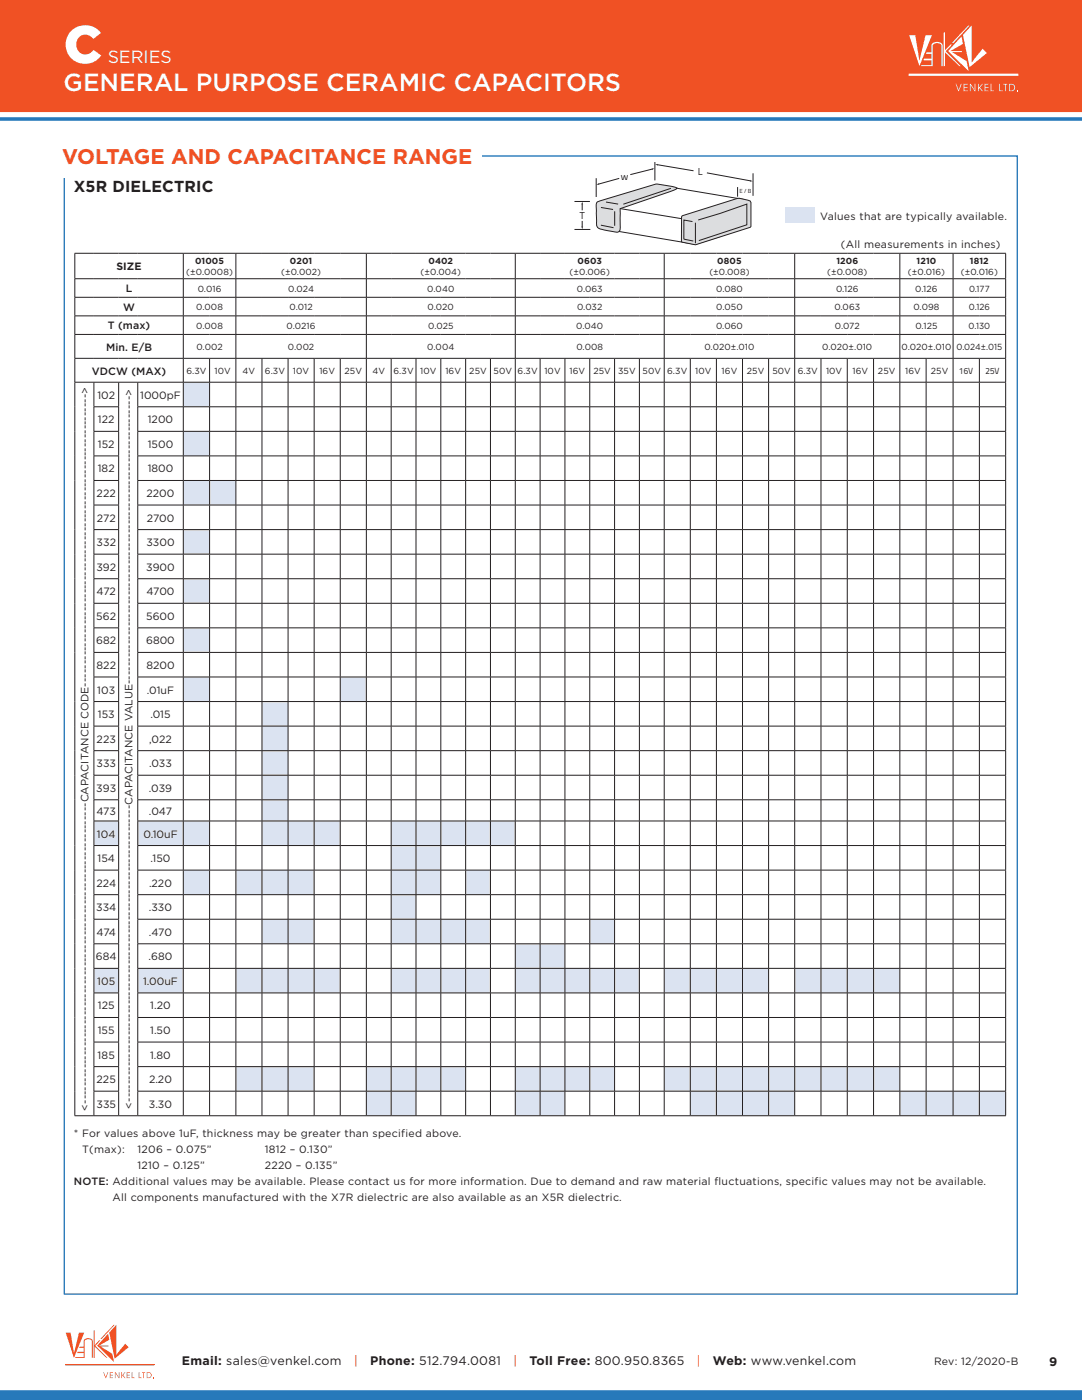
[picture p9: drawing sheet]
<svg xmlns="http://www.w3.org/2000/svg" width="216mm" height="279mm" viewBox="0 0 216 279" stroke-linecap="round" stroke-linejoin="round" font-family="sans-serif">
<path d="M-.1 -.1h216v22.3h-216z" fill="#f05124" stroke="#f05124" stroke-width=".35"/>
<g fill="#f05124">
<path d="M23.2 264.4v6l1.8-2.2 .7 .7-2.8 2.3-1.1-5.3z"/>
<path d="M13.1 266h1l.7 4.1 1-4.1h1l-2 5z"/>
<path d="M21.6 266.2l.2 1.2-2 1.1h1.8v.2h-1.6l2.4 1.5 .4 1.6-3.4-3.3z"/>
<path d="M16.9 267.3a1.04 1.04 0 0 1 1.6 .4v3.3h-.2v-3.3a.83 .83 0 0 0-1.4 0v3.3h-1.9l.1-.2h1.6v-.8h-1.3l.1-.2h1.2v-.8h-.9l.1-.3h.8v-1z"/>
<path d="M18.7 265.5h.2v2.9l.9-.9h.2l-1 1.1 2.4 2.4h-.2l-2.3-2.3v2.3h-.2z"/>
<path d="M22.7 264.4h.2l-2.6 2.8h-.3z"/>
<path d="M20.6 273.8h.1l.4 1.1 .4-1.1h.1l-.5 1.2z"/>
<path d="M21.9 273.8h.6v.2h-.5v.4h.5v.1h-.5v.4h.5v.1h-.6z"/>
<path d="M22.9 273.8h.2l.6 1.1v-1.1h.1v1.2h-.1l-.7-1v1h-.1z"/>
<path d="M24.2 273.8h.1v.7l.7-.7-.4 .6 .4 .6h-.1l-.4-.5-.2 .5h-.1z"/>
<path d="M25.3 273.8h.6v.2h-.5v.4h.5v.1h-.5v.4h.5v.1h-.6z"/>
<path d="M26.3 273.8h.1v1.1h.4v.1h-.5z"/>
<path d="M27.7 273.8h.1v1.1h.4v.1h-.5z"/>
<path d="M28.4 273.8h.6v.2h-.3v1h-.1v-1h-.2z"/>
<path d="M30.6 274.8h.1v.2h-.1z"/>
<path d="M29.3 273.8v1.2a.66 .66 0 0 0 .9-.6 .66 .66 0 0 0-.9-.6zM29.4 274a.52 .52 0 0 1 .7 .4 .52 .52 0 0 1-.7 .5z"/>
</g>
<path d="M13 272.4h17.8" fill="none" stroke="#f05124" stroke-width=".2"/>
<path d="M-.1 277.6h216v1.8h-216z" fill="#2779ba" stroke="#2779ba" stroke-width=".35"/>
<path d="M0 23.8h215.9" fill="none" stroke="#2779ba" stroke-width=".71" stroke-linecap="butt"/>
<g fill="#fff">
<path d="M193.9 5.1v7.4l2.2-2.8 .8 .9-3.4 2.8-1.4-6.4z"/>
<path d="M181.4 7h1.2l.9 5.1 1.2-5.1h1.3l-2.5 6.2z"/>
<path d="M191.8 7.3l.3 1.5-2.5 1.4h2.3v.2h-1.9l2.9 1.8 .4 2-4.1-4z"/>
<path d="M186 8.7a1.3 1.3 0 0 1 2.1 .4v4.1h-.3v-4.1a1.03 1.03 0 0 0-1.7 0v4.1h-2.3v-.2h2.1v-1h-1.7l.2-.3h1.5v-.9h-1.1l.1-.4h1v-1.3z"/>
<path d="M188.3 6.5h.3v3.5l1-1.1h.3l-1.2 1.3 3 3h-.3l-2.8-2.8v2.8h-.3z"/>
<path d="M193.2 5.1h.3l-3.2 3.5h-.3z"/>
<path d="M190.7 16.7h.1l.5 1.3 .4-1.3h.2l-.6 1.5h-.1z"/>
<path d="M192.3 16.7h.7v.2h-.6v.5h.6v.1h-.6v.6h.6v.1h-.7z"/>
<path d="M193.5 16.7h.2l.8 1.3v-1.3h.1v1.5h-.1l-.8-1.3v1.3h-.2z"/>
<path d="M195.1 16.7h.2v.8l.7-.8h.1l-.6 .7 .6 .8h-.2l-.5-.7-.1 .2v.5h-.2z"/>
<path d="M196.4 16.7h.8v.2h-.6v.5h.6v.1h-.6v.6h.6v.1h-.8z"/>
<path d="M197.7 16.7h.1v1.4h.5v.1h-.6z"/>
<path d="M199.4 16.7h.1v1.4h.6v.1h-.7z"/>
<path d="M200.2 16.7h.8v.2h-.3v1.3h-.2v-1.3h-.3z"/>
<path d="M203 17.9h.2v.3h-.2z"/>
<path d="M201.5 16.9a.64 .64 0 0 1 .9 .6 .64 .64 0 0 1-.9 .6zM201.4 16.7v1.5a.82 .82 0 0 0 1.2-.7 .82 .82 0 0 0-1.2-.8z"/>
</g>
<path d="M181.3 14.9h21.9" fill="none" stroke="#fff" stroke-width=".45"/>
<path d="M12.8 31.1h190.2v227.2h-190.2z" fill="none" stroke="#2779ba" stroke-width=".26"/>
<path d="M12.4 26.7h83.6v8.9h-83.6z" fill="#fff"/>
<g fill="#dbe3f1">
<path d="M36.6 76.3h5.2v4.9h-5.2zM36.6 86.1h5.2v4.9h-5.2zM36.6 95.9h5.2v4.9h-5.2zM41.8 95.9h5.3v4.9h-5.3zM36.6 105.7h5.2v4.9h-5.2zM36.6 115.5h5.2v4.9h-5.2zM36.6 125.3h5.2v4.9h-5.2zM36.6 135.1h5.2v4.9h-5.2zM52.3 140h5.2v4.9h-5.2zM52.3 144.9h5.2v4.9h-5.2zM52.3 149.8h5.2v4.9h-5.2zM52.3 154.7h5.2v4.9h-5.2zM52.3 159.6h5.2v4.2h-5.2zM18.7 163.8h5v4.9h-5zM27.5 163.8h9.1v4.9h-9.1zM36.6 163.8h5.2v4.9h-5.2zM52.3 163.8h5.2v4.9h-5.2zM57.5 163.8h5.2v4.9h-5.2zM62.7 163.8h5.2v4.9h-5.2zM78.1 163.8h4.9v4.9h-4.9zM83 163.8h5v4.9h-5zM88 163.8h4.9v4.9h-4.9zM92.9 163.8h5v4.9h-5zM97.9 163.8h4.9v4.9h-4.9zM78.1 168.7h4.9v4.9h-4.9zM83 168.7h5v4.9h-5zM36.6 173.6h5.2v5h-5.2zM47.1 173.6h5.2v5h-5.2zM52.3 173.6h5.2v5h-5.2zM57.5 173.6h5.2v5h-5.2zM78.1 173.6h4.9v5h-4.9zM83 173.6h5v5h-5zM78.1 178.6h4.9v4.9h-4.9zM52.3 183.5h5.2v4.9h-5.2zM57.5 183.5h5.2v4.9h-5.2zM78.1 183.5h4.9v4.9h-4.9zM83 183.5h5v4.9h-5zM88 183.5h4.9v4.9h-4.9zM92.9 183.5h5v4.9h-5zM102.8 188.4h5v4.9h-5zM107.8 188.4h4.9v4.9h-4.9zM18.7 193.3h5v4.9h-5zM27.5 193.3h9.1v4.9h-9.1zM47.1 193.3h5.2v4.9h-5.2zM52.3 193.3h5.2v4.9h-5.2zM57.5 193.3h5.2v4.9h-5.2zM62.7 193.3h5.2v4.9h-5.2zM78.1 193.3h4.9v4.9h-4.9zM83 193.3h5v4.9h-5zM88 193.3h4.9v4.9h-4.9zM92.9 193.3h5v4.9h-5zM102.8 193.3h5v4.9h-5zM47.1 212.9h5.2v4.9h-5.2zM52.3 212.9h5.2v4.9h-5.2zM57.5 212.9h5.2v4.9h-5.2zM73.1 212.9h5v4.9h-5zM102.8 212.9h5v4.9h-5zM107.8 212.9h4.9v4.9h-4.9zM112.7 212.9h5v4.9h-5zM117.7 212.9h4.9v4.9h-4.9zM132.5 212.9h5.2v4.9h-5.2zM137.7 212.9h5.3v4.9h-5.3zM143 212.9h5.2v4.9h-5.2zM148.2 212.9h5.2v4.9h-5.2zM153.4 212.9h5.2v4.9h-5.2zM158.6 212.9h5.2v4.9h-5.2zM163.8 212.9h5.3v4.9h-5.3zM169.1 212.9h5.2v4.9h-5.2zM174.3 212.9h5.3v4.9h-5.3zM73.1 217.8h5v4.9h-5zM78.1 217.8h4.9v4.9h-4.9zM102.8 217.8h5v4.9h-5zM107.8 217.8h4.9v4.9h-4.9zM137.7 217.8h5.3v4.9h-5.3zM143 217.8h5.2v4.9h-5.2zM148.2 217.8h5.2v4.9h-5.2zM153.4 217.8h5.2v4.9h-5.2zM179.6 217.8h5.2v4.9h-5.2zM184.8 217.8h5.4v4.9h-5.4zM190.2 217.8h5.2v4.9h-5.2zM195.4 217.8h5.3v4.9h-5.3z"/>
<path d="M67.9 135.1h5.2v4.9h-5.2zM92.9 173.6h5v5h-5zM117.7 183.5h4.9v4.9h-4.9zM107.8 193.3h4.9v4.9h-4.9zM112.7 193.3h5v4.9h-5zM117.7 193.3h4.9v4.9h-4.9zM122.6 193.3h5v4.9h-5zM132.5 193.3h5.2v4.9h-5.2zM137.7 193.3h5.3v4.9h-5.3zM143 193.3h5.2v4.9h-5.2zM148.2 193.3h5.2v4.9h-5.2zM158.6 193.3h5.2v4.9h-5.2zM163.8 193.3h5.3v4.9h-5.3zM169.1 193.3h5.2v4.9h-5.2zM174.3 193.3h5.3v4.9h-5.3zM78.1 212.9h4.9v4.9h-4.9zM83 212.9h5v4.9h-5zM88 212.9h4.9v4.9h-4.9z"/>
</g>
<g fill="#fff">
<path d="M88 198.2h4.9v4.9h-4.9z"/>
<path d="M67.9 163.8h5.2v4.9h-5.2zM127.6 193.3h4.9v4.9h-4.9z"/>
</g>
<g fill="none" stroke="#231f20" stroke-width=".2">
<path d="M14.9 50.5h185.8M14.9 55.6h185.8M14.9 59.3h185.8M14.9 50.6v5M14.9 55.7v3.6M14.9 59.4v3.6M36.6 50.6v5M36.6 55.7v3.6M36.6 59.4v3.6M47.1 50.6v5M47.1 55.7v3.6M47.1 59.4v3.6"/>
<path d="M73.1 50.6v5M73.1 55.7v3.6M73.1 59.4v3.6M102.8 50.6v5M102.8 55.7v3.6M102.8 59.4v3.6M132.5 50.6v5M132.5 55.7v3.6M132.5 59.4v3.6M158.6 50.6v5M158.6 55.7v3.6M158.6 59.4v3.6"/>
<path d="M179.6 50.6v5M179.6 55.7v3.6M179.6 59.4v3.6M190.2 50.6v5M190.2 55.7v3.6M190.2 59.4v3.6M200.7 50.6v5M200.7 55.7v3.6M200.7 59.4v3.6M14.9 63h185.8M14.9 66.7h185.8M14.9 71.5h185.8"/>
<path d="M14.9 76.3h185.8M14.9 63.1v3.6M14.9 66.8v4.7M14.9 71.6v4.6M14.9 76.3v146.3M18.7 76.3v4.8M23.7 76.3v4.8M27.5 76.3v4.8M36.6 63.1v3.6M36.6 66.8v4.7M36.6 71.6v4.6M36.6 76.3v4.8"/>
<path d="M41.8 71.6v4.6M41.8 76.3v4.8M47.1 63.1v3.6M47.1 66.8v4.7M47.1 71.6v4.6M47.1 76.3v4.8M52.3 71.6v4.6M52.3 76.3v4.8M57.5 71.6v4.6M57.5 76.3v4.8M62.7 71.6v4.6M62.7 76.3v4.8"/>
<path d="M67.9 71.6v4.6M67.9 76.3v4.8M73.1 63.1v3.6M73.1 66.8v4.7M73.1 71.6v4.6M73.1 76.3v4.8M78.1 71.6v4.6M78.1 76.3v4.8M83 71.6v4.6M83 76.3v4.8M88 71.6v4.6M88 76.3v4.8"/>
<path d="M92.9 71.6v4.6M92.9 76.3v4.8M97.9 71.6v4.6M97.9 76.3v4.8M102.8 63.1v3.6M102.8 66.8v4.7M102.8 71.6v4.6M102.8 76.3v4.8M107.8 71.6v4.6M107.8 76.3v4.8M112.7 71.6v4.6M112.7 76.3v4.8"/>
<path d="M117.7 71.6v4.6M117.7 76.3v4.8M122.6 71.6v4.6M122.6 76.3v4.8M127.6 71.6v4.6M127.6 76.3v4.8M132.5 63.1v3.6M132.5 66.8v4.7M132.5 71.6v4.6M132.5 76.3v4.8M137.7 71.6v4.6M137.7 76.3v4.8"/>
<path d="M143 71.6v4.6M143 76.3v4.8M148.2 71.6v4.6M148.2 76.3v4.8M153.4 71.6v4.6M153.4 76.3v4.8M158.6 63.1v3.6M158.6 66.8v4.7M158.6 71.6v4.6M158.6 76.3v4.8M163.8 71.6v4.6M163.8 76.3v4.8"/>
<path d="M169.1 71.6v4.6M169.1 76.3v4.8M174.3 71.6v4.6M174.3 76.3v4.8M179.6 63.1v3.6M179.6 66.8v4.7M179.6 71.6v4.6M179.6 76.3v4.8M184.8 71.6v4.6M184.8 76.3v4.8M190.2 63.1v3.6M190.2 66.8v4.7"/>
<path d="M190.2 71.6v4.6M190.2 76.3v4.8M195.4 71.6v4.6M195.4 76.3v4.8M200.7 63.1v3.6M200.7 66.8v4.7M200.7 71.6v4.6M200.7 76.3v4.8M18.7 81.2h5M18.7 86.1h5M18.7 91h5M18.7 95.9h5"/>
<path d="M18.7 81.2v4.8M18.7 86.1v4.8M18.7 91v4.8M18.7 95.9v4.8M23.7 81.2v4.8M23.7 86.1v4.8M23.7 91v4.8M23.7 95.9v4.8M27.4 81.2h173.3M27.4 86.1h173.3M27.4 91h173.3M27.4 95.9h173.3"/>
<path d="M27.5 81.2v4.8M27.5 86.1v4.8M27.5 91v4.8M27.5 95.9v4.8M36.6 81.2v4.8M36.6 86.1v4.8M36.6 91v4.8M36.6 95.9v4.8M41.8 81.2v4.8M41.8 86.1v4.8M41.8 91v4.8M41.8 95.9v4.8"/>
<path d="M47.1 81.2v4.8M47.1 86.1v4.8M47.1 91v4.8M47.1 95.9v4.8M52.3 81.2v4.8M52.3 86.1v4.8M52.3 91v4.8M52.3 95.9v4.8M57.5 81.2v4.8M57.5 86.1v4.8M57.5 91v4.8M57.5 95.9v4.8"/>
<path d="M62.7 81.2v4.8M62.7 86.1v4.8M62.7 91v4.8M62.7 95.9v4.8M67.9 81.2v4.8M67.9 86.1v4.8M67.9 91v4.8M67.9 95.9v4.8M73.1 81.2v4.8M73.1 86.1v4.8M73.1 91v4.8M73.1 95.9v4.8"/>
<path d="M78.1 81.2v4.8M78.1 86.1v4.8M78.1 91v4.8M78.1 95.9v4.8M83 81.2v4.8M83 86.1v4.8M83 91v4.8M83 95.9v4.8M88 81.2v4.8M88 86.1v4.8M88 91v4.8M88 95.9v4.8"/>
<path d="M92.9 81.2v4.8M92.9 86.1v4.8M92.9 91v4.8M92.9 95.9v4.8M97.9 81.2v4.8M97.9 86.1v4.8M97.9 91v4.8M97.9 95.9v4.8M102.8 81.2v4.8M102.8 86.1v4.8M102.8 91v4.8M102.8 95.9v4.8"/>
<path d="M107.8 81.2v4.8M107.8 86.1v4.8M107.8 91v4.8M107.8 95.9v4.8M112.7 81.2v4.8M112.7 86.1v4.8M112.7 91v4.8M112.7 95.9v4.8M117.7 81.2v4.8M117.7 86.1v4.8M117.7 91v4.8M117.7 95.9v4.8"/>
<path d="M122.6 81.2v4.8M122.6 86.1v4.8M122.6 91v4.8M122.6 95.9v4.8M127.6 81.2v4.8M127.6 86.1v4.8M127.6 91v4.8M127.6 95.9v4.8M132.5 81.2v4.8M132.5 86.1v4.8M132.5 91v4.8M132.5 95.9v4.8"/>
<path d="M137.7 81.2v4.8M137.7 86.1v4.8M137.7 91v4.8M137.7 95.9v4.8M143 81.2v4.8M143 86.1v4.8M143 91v4.8M143 95.9v4.8M148.2 81.2v4.8M148.2 86.1v4.8M148.2 91v4.8M148.2 95.9v4.8"/>
<path d="M153.4 81.2v4.8M153.4 86.1v4.8M153.4 91v4.8M153.4 95.9v4.8M158.6 81.2v4.8M158.6 86.1v4.8M158.6 91v4.8M158.6 95.9v4.8M163.8 81.2v4.8M163.8 86.1v4.8M163.8 91v4.8M163.8 95.9v4.8"/>
<path d="M169.1 81.2v4.8M169.1 86.1v4.8M169.1 91v4.8M169.1 95.9v4.8M174.3 81.2v4.8M174.3 86.1v4.8M174.3 91v4.8M174.3 95.9v4.8M179.6 81.2v4.8M179.6 86.1v4.8M179.6 91v4.8M179.6 95.9v4.8"/>
<path d="M184.8 81.2v4.8M184.8 86.1v4.8M184.8 91v4.8M184.8 95.9v4.8M190.2 81.2v4.8M190.2 86.1v4.8M190.2 91v4.8M190.2 95.9v4.8M195.4 81.2v4.8M195.4 86.1v4.8M195.4 91v4.8M195.4 95.9v4.8"/>
<path d="M200.7 81.2v4.8M200.7 86.1v4.8M200.7 91v4.8M200.7 95.9v4.8M18.7 100.8h5M18.7 105.7h5M18.7 110.6h5M18.7 115.5h5M18.7 100.8v4.8M18.7 105.7v4.9M18.7 110.6v4.9M18.7 115.5v4.9"/>
<path d="M23.7 100.8v4.8M23.7 105.7v4.9M23.7 110.6v4.9M23.7 115.5v4.9M27.4 100.8h173.3M27.4 105.7h173.3M27.4 110.6h173.3M27.4 115.5h173.3M27.5 100.8v4.8M27.5 105.7v4.9M27.5 110.6v4.9M27.5 115.5v4.9"/>
<path d="M36.6 100.8v4.8M36.6 105.7v4.9M36.6 110.6v4.9M36.6 115.5v4.9M41.8 100.8v4.8M41.8 105.7v4.9M41.8 110.6v4.9M41.8 115.5v4.9M47.1 100.8v4.8M47.1 105.7v4.9M47.1 110.6v4.9M47.1 115.5v4.9"/>
<path d="M52.3 100.8v4.8M52.3 105.7v4.9M52.3 110.6v4.9M52.3 115.5v4.9M57.5 100.8v4.8M57.5 105.7v4.9M57.5 110.6v4.9M57.5 115.5v4.9M62.7 100.8v4.8M62.7 105.7v4.9M62.7 110.6v4.9M62.7 115.5v4.9"/>
<path d="M67.9 100.8v4.8M67.9 105.7v4.9M67.9 110.6v4.9M67.9 115.5v4.9M73.1 100.8v4.8M73.1 105.7v4.9M73.1 110.6v4.9M73.1 115.5v4.9M78.1 100.8v4.8M78.1 105.7v4.9M78.1 110.6v4.9M78.1 115.5v4.9"/>
<path d="M83 100.8v4.8M83 105.7v4.9M83 110.6v4.9M83 115.5v4.9M88 100.8v4.8M88 105.7v4.9M88 110.6v4.9M88 115.5v4.9M92.9 100.8v4.8M92.9 105.7v4.9M92.9 110.6v4.9M92.9 115.5v4.9"/>
<path d="M97.9 100.8v4.8M97.9 105.7v4.9M97.9 110.6v4.9M97.9 115.5v4.9M102.8 100.8v4.8M102.8 105.7v4.9M102.8 110.6v4.9M102.8 115.5v4.9M107.8 100.8v4.8M107.8 105.7v4.9M107.8 110.6v4.9M107.8 115.5v4.9"/>
<path d="M112.7 100.8v4.8M112.7 105.7v4.9M112.7 110.6v4.9M112.7 115.5v4.9M117.7 100.8v4.8M117.7 105.7v4.9M117.7 110.6v4.9M117.7 115.5v4.9M122.6 100.8v4.8M122.6 105.7v4.9M122.6 110.6v4.9M122.6 115.5v4.9"/>
<path d="M127.6 100.8v4.8M127.6 105.7v4.9M127.6 110.6v4.9M127.6 115.5v4.9M132.5 100.8v4.8M132.5 105.7v4.9M132.5 110.6v4.9M132.5 115.5v4.9M137.7 100.8v4.8M137.7 105.7v4.9M137.7 110.6v4.9M137.7 115.5v4.9"/>
<path d="M143 100.8v4.8M143 105.7v4.9M143 110.6v4.9M143 115.5v4.9M148.2 100.8v4.8M148.2 105.7v4.9M148.2 110.6v4.9M148.2 115.5v4.9M153.4 100.8v4.8M153.4 105.7v4.9M153.4 110.6v4.9M153.4 115.5v4.9"/>
<path d="M158.6 100.8v4.8M158.6 105.7v4.9M158.6 110.6v4.9M158.6 115.5v4.9M163.8 100.8v4.8M163.8 105.7v4.9M163.8 110.6v4.9M163.8 115.5v4.9M169.1 100.8v4.8M169.1 105.7v4.9M169.1 110.6v4.9M169.1 115.5v4.9"/>
<path d="M174.3 100.8v4.8M174.3 105.7v4.9M174.3 110.6v4.9M174.3 115.5v4.9M179.6 100.8v4.8M179.6 105.7v4.9M179.6 110.6v4.9M179.6 115.5v4.9M184.8 100.8v4.8M184.8 105.7v4.9M184.8 110.6v4.9M184.8 115.5v4.9"/>
<path d="M190.2 100.8v4.8M190.2 105.7v4.9M190.2 110.6v4.9M190.2 115.5v4.9M195.4 100.8v4.8M195.4 105.7v4.9M195.4 110.6v4.9M195.4 115.5v4.9M200.7 100.8v4.8M200.7 105.7v4.9M200.7 110.6v4.9M200.7 115.5v4.9"/>
<path d="M18.7 120.4h5M18.7 125.3h5M18.7 130.2h5M18.7 135.1h5M18.7 120.4v4.9M18.7 125.3v4.9M18.7 130.2v4.9M18.7 135.2v4.8M23.7 120.4v4.9M23.7 125.3v4.9M23.7 130.2v4.9M23.7 135.2v4.8"/>
<path d="M27.4 120.4h173.3M27.4 125.3h173.3M27.4 130.2h173.3M27.4 135.1h173.3M27.5 120.4v4.9M27.5 125.3v4.9M27.5 130.2v4.9M27.5 135.2v4.8M36.6 120.4v4.9M36.6 125.3v4.9M36.6 130.2v4.9M36.6 135.2v4.8"/>
<path d="M41.8 120.4v4.9M41.8 125.3v4.9M41.8 130.2v4.9M41.8 135.2v4.8M47.1 120.4v4.9M47.1 125.3v4.9M47.1 130.2v4.9M47.1 135.2v4.8M52.3 120.4v4.9M52.3 125.3v4.9M52.3 130.2v4.9M52.3 135.2v4.8"/>
<path d="M57.5 120.4v4.9M57.5 125.3v4.9M57.5 130.2v4.9M57.5 135.2v4.8M62.7 120.4v4.9M62.7 125.3v4.9M62.7 130.2v4.9M62.7 135.2v4.8M67.9 120.4v4.9M67.9 125.3v4.9M67.9 130.2v4.9M67.9 135.2v4.8"/>
<path d="M73.1 120.4v4.9M73.1 125.3v4.9M73.1 130.2v4.9M73.1 135.2v4.8M78.1 120.4v4.9M78.1 125.3v4.9M78.1 130.2v4.9M78.1 135.2v4.8M83 120.4v4.9M83 125.3v4.9M83 130.2v4.9M83 135.2v4.8"/>
<path d="M88 120.4v4.9M88 125.3v4.9M88 130.2v4.9M88 135.2v4.8M92.9 120.4v4.9M92.9 125.3v4.9M92.9 130.2v4.9M92.9 135.2v4.8M97.9 120.4v4.9M97.9 125.3v4.9M97.9 130.2v4.9M97.9 135.2v4.8"/>
<path d="M102.8 120.4v4.9M102.8 125.3v4.9M102.8 130.2v4.9M102.8 135.2v4.8M107.8 120.4v4.9M107.8 125.3v4.9M107.8 130.2v4.9M107.8 135.2v4.8M112.7 120.4v4.9M112.7 125.3v4.9M112.7 130.2v4.9M112.7 135.2v4.8"/>
<path d="M117.7 120.4v4.9M117.7 125.3v4.9M117.7 130.2v4.9M117.7 135.2v4.8M122.6 120.4v4.9M122.6 125.3v4.9M122.6 130.2v4.9M122.6 135.2v4.8M127.6 120.4v4.9M127.6 125.3v4.9M127.6 130.2v4.9M127.6 135.2v4.8"/>
<path d="M132.5 120.4v4.9M132.5 125.3v4.9M132.5 130.2v4.9M132.5 135.2v4.8M137.7 120.4v4.9M137.7 125.3v4.9M137.7 130.2v4.9M137.7 135.2v4.8M143 120.4v4.9M143 125.3v4.9M143 130.2v4.9M143 135.2v4.8"/>
<path d="M148.2 120.4v4.9M148.2 125.3v4.9M148.2 130.2v4.9M148.2 135.2v4.8M153.4 120.4v4.9M153.4 125.3v4.9M153.4 130.2v4.9M153.4 135.2v4.8M158.6 120.4v4.9M158.6 125.3v4.9M158.6 130.2v4.9M158.6 135.2v4.8"/>
<path d="M163.8 120.4v4.9M163.8 125.3v4.9M163.8 130.2v4.9M163.8 135.2v4.8M169.1 120.4v4.9M169.1 125.3v4.9M169.1 130.2v4.9M169.1 135.2v4.8M174.3 120.4v4.9M174.3 125.3v4.9M174.3 130.2v4.9M174.3 135.2v4.8"/>
<path d="M179.6 120.4v4.9M179.6 125.3v4.9M179.6 130.2v4.9M179.6 135.2v4.8M184.8 120.4v4.9M184.8 125.3v4.9M184.8 130.2v4.9M184.8 135.2v4.8M190.2 120.4v4.9M190.2 125.3v4.9M190.2 130.2v4.9M190.2 135.2v4.8"/>
<path d="M195.4 120.4v4.9M195.4 125.3v4.9M195.4 130.2v4.9M195.4 135.2v4.8M200.7 120.4v4.9M200.7 125.3v4.9M200.7 130.2v4.9M200.7 135.2v4.8M18.7 140h5M18.7 144.9h5M18.7 149.8h5M18.7 154.7h5"/>
<path d="M18.7 159.6h5M18.7 140.1v4.8M18.7 145v4.8M18.7 149.9v4.8M18.7 154.8v4.8M18.7 159.7v4.1M23.7 140.1v4.8M23.7 145v4.8M23.7 149.9v4.8M23.7 154.8v4.8M23.7 159.7v4.1M27.4 140h173.3"/>
<path d="M27.4 144.9h173.3M27.4 149.8h173.3M27.4 154.7h173.3M27.4 159.6h173.3M27.5 140.1v4.8M27.5 145v4.8M27.5 149.9v4.8M27.5 154.8v4.8M27.5 159.7v4.1M36.6 140.1v4.8M36.6 145v4.8M36.6 149.9v4.8"/>
<path d="M36.6 154.8v4.8M36.6 159.7v4.1M41.8 140.1v4.8M41.8 145v4.8M41.8 149.9v4.8M41.8 154.8v4.8M41.8 159.7v4.1M47.1 140.1v4.8M47.1 145v4.8M47.1 149.9v4.8M47.1 154.8v4.8M47.1 159.7v4.1"/>
<path d="M52.3 140.1v4.8M52.3 145v4.8M52.3 149.9v4.8M52.3 154.8v4.8M52.3 159.7v4.1M57.5 140.1v4.8M57.5 145v4.8M57.5 149.9v4.8M57.5 154.8v4.8M57.5 159.7v4.1M62.7 140.1v4.8M62.7 145v4.8"/>
<path d="M62.7 149.9v4.8M62.7 154.8v4.8M62.7 159.7v4.1M67.9 140.1v4.8M67.9 145v4.8M67.9 149.9v4.8M67.9 154.8v4.8M67.9 159.7v4.1M73.1 140.1v4.8M73.1 145v4.8M73.1 149.9v4.8M73.1 154.8v4.8"/>
<path d="M73.1 159.7v4.1M78.1 140.1v4.8M78.1 145v4.8M78.1 149.9v4.8M78.1 154.8v4.8M78.1 159.7v4.1M83 140.1v4.8M83 145v4.8M83 149.9v4.8M83 154.8v4.8M83 159.7v4.1M88 140.1v4.8"/>
<path d="M88 145v4.8M88 149.9v4.8M88 154.8v4.8M88 159.7v4.1M92.9 140.1v4.8M92.9 145v4.8M92.9 149.9v4.8M92.9 154.8v4.8M92.9 159.7v4.1M97.9 140.1v4.8M97.9 145v4.8M97.9 149.9v4.8"/>
<path d="M97.9 154.8v4.8M97.9 159.7v4.1M102.8 140.1v4.8M102.8 145v4.8M102.8 149.9v4.8M102.8 154.8v4.8M102.8 159.7v4.1M107.8 140.1v4.8M107.8 145v4.8M107.8 149.9v4.8M107.8 154.8v4.8M107.8 159.7v4.1"/>
<path d="M112.7 140.1v4.8M112.7 145v4.8M112.7 149.9v4.8M112.7 154.8v4.8M112.7 159.7v4.1M117.7 140.1v4.8M117.7 145v4.8M117.7 149.9v4.8M117.7 154.8v4.8M117.7 159.7v4.1M122.6 140.1v4.8M122.6 145v4.8"/>
<path d="M122.6 149.9v4.8M122.6 154.8v4.8M122.6 159.7v4.1M127.6 140.1v4.8M127.6 145v4.8M127.6 149.9v4.8M127.6 154.8v4.8M127.6 159.7v4.1M132.5 140.1v4.8M132.5 145v4.8M132.5 149.9v4.8M132.5 154.8v4.8"/>
<path d="M132.5 159.7v4.1M137.7 140.1v4.8M137.7 145v4.8M137.7 149.9v4.8M137.7 154.8v4.8M137.7 159.7v4.1M143 140.1v4.8M143 145v4.8M143 149.9v4.8M143 154.8v4.8M143 159.7v4.1M148.2 140.1v4.8"/>
<path d="M148.2 145v4.8M148.2 149.9v4.8M148.2 154.8v4.8M148.2 159.7v4.1M153.4 140.1v4.8M153.4 145v4.8M153.4 149.9v4.8M153.4 154.8v4.8M153.4 159.7v4.1M158.6 140.1v4.8M158.6 145v4.8M158.6 149.9v4.8"/>
<path d="M158.6 154.8v4.8M158.6 159.7v4.1M163.8 140.1v4.8M163.8 145v4.8M163.8 149.9v4.8M163.8 154.8v4.8M163.8 159.7v4.1M169.1 140.1v4.8M169.1 145v4.8M169.1 149.9v4.8M169.1 154.8v4.8M169.1 159.7v4.1"/>
<path d="M174.3 140.1v4.8M174.3 145v4.8M174.3 149.9v4.8M174.3 154.8v4.8M174.3 159.7v4.1M179.6 140.1v4.8M179.6 145v4.8M179.6 149.9v4.8M179.6 154.8v4.8M179.6 159.7v4.1M184.8 140.1v4.8M184.8 145v4.8"/>
<path d="M184.8 149.9v4.8M184.8 154.8v4.8M184.8 159.7v4.1M190.2 140.1v4.8M190.2 145v4.8M190.2 149.9v4.8M190.2 154.8v4.8M190.2 159.7v4.1M195.4 140.1v4.8M195.4 145v4.8M195.4 149.9v4.8M195.4 154.8v4.8"/>
<path d="M195.4 159.7v4.1M200.7 140.1v4.8M200.7 145v4.8M200.7 149.9v4.8M200.7 154.8v4.8M200.7 159.7v4.1M18.7 163.8h5M18.7 168.7h5M18.7 173.6h5M18.7 178.6h5M18.7 163.9v4.8M18.7 168.8v4.8"/>
<path d="M18.7 173.7v4.8M18.7 178.6v4.8M23.7 163.9v4.8M23.7 168.8v4.8M23.7 173.7v4.8M23.7 178.6v4.8M27.4 163.8h173.3M27.4 168.7h173.3M27.4 173.6h173.3M27.4 178.6h173.3M27.5 163.9v4.8M27.5 168.8v4.8"/>
<path d="M27.5 173.7v4.8M27.5 178.6v4.8M36.6 163.9v4.8M36.6 168.8v4.8M36.6 173.7v4.8M36.6 178.6v4.8M41.8 163.9v4.8M41.8 168.8v4.8M41.8 173.7v4.8M41.8 178.6v4.8M47.1 163.9v4.8M47.1 168.8v4.8"/>
<path d="M47.1 173.7v4.8M47.1 178.6v4.8M52.3 163.9v4.8M52.3 168.8v4.8M52.3 173.7v4.8M52.3 178.6v4.8M57.5 163.9v4.8M57.5 168.8v4.8M57.5 173.7v4.8M57.5 178.6v4.8M62.7 163.9v4.8M62.7 168.8v4.8"/>
<path d="M62.7 173.7v4.8M62.7 178.6v4.8M67.9 163.9v4.8M67.9 168.8v4.8M67.9 173.7v4.8M67.9 178.6v4.8M73.1 163.9v4.8M73.1 168.8v4.8M73.1 173.7v4.8M73.1 178.6v4.8M78.1 163.9v4.8M78.1 168.8v4.8"/>
<path d="M78.1 173.7v4.8M78.1 178.6v4.8M83 163.9v4.8M83 168.8v4.8M83 173.7v4.8M83 178.6v4.8M88 163.9v4.8M88 168.8v4.8M88 173.7v4.8M88 178.6v4.8M92.9 163.9v4.8M92.9 168.8v4.8"/>
<path d="M92.9 173.7v4.8M92.9 178.6v4.8M97.9 163.9v4.8M97.9 168.8v4.8M97.9 173.7v4.8M97.9 178.6v4.8M102.8 163.9v4.8M102.8 168.8v4.8M102.8 173.7v4.8M102.8 178.6v4.8M107.8 163.9v4.8M107.8 168.8v4.8"/>
<path d="M107.8 173.7v4.8M107.8 178.6v4.8M112.7 163.9v4.8M112.7 168.8v4.8M112.7 173.7v4.8M112.7 178.6v4.8M117.7 163.9v4.8M117.7 168.8v4.8M117.7 173.7v4.8M117.7 178.6v4.8M122.6 163.9v4.8M122.6 168.8v4.8"/>
<path d="M122.6 173.7v4.8M122.6 178.6v4.8M127.6 163.9v4.8M127.6 168.8v4.8M127.6 173.7v4.8M127.6 178.6v4.8M132.5 163.9v4.8M132.5 168.8v4.8M132.5 173.7v4.8M132.5 178.6v4.8M137.7 163.9v4.8M137.7 168.8v4.8"/>
<path d="M137.7 173.7v4.8M137.7 178.6v4.8M143 163.9v4.8M143 168.8v4.8M143 173.7v4.8M143 178.6v4.8M148.2 163.9v4.8M148.2 168.8v4.8M148.2 173.7v4.8M148.2 178.6v4.8M153.4 163.9v4.8M153.4 168.8v4.8"/>
<path d="M153.4 173.7v4.8M153.4 178.6v4.8M158.6 163.9v4.8M158.6 168.8v4.8M158.6 173.7v4.8M158.6 178.6v4.8M163.8 163.9v4.8M163.8 168.8v4.8M163.8 173.7v4.8M163.8 178.6v4.8M169.1 163.9v4.8M169.1 168.8v4.8"/>
<path d="M169.1 173.7v4.8M169.1 178.6v4.8M174.3 163.9v4.8M174.3 168.8v4.8M174.3 173.7v4.8M174.3 178.6v4.8M179.6 163.9v4.8M179.6 168.8v4.8M179.6 173.7v4.8M179.6 178.6v4.8M184.8 163.9v4.8M184.8 168.8v4.8"/>
<path d="M184.8 173.7v4.8M184.8 178.6v4.8M190.2 163.9v4.8M190.2 168.8v4.8M190.2 173.7v4.8M190.2 178.6v4.8M195.4 163.9v4.8M195.4 168.8v4.8M195.4 173.7v4.8M195.4 178.6v4.8M200.7 163.9v4.8M200.7 168.8v4.8"/>
<path d="M200.7 173.7v4.8M200.7 178.6v4.8M18.7 183.5h5M18.7 188.4h5M18.7 193.3h5M18.7 198.2h5M18.7 183.5v4.8M18.7 188.4v4.8M18.7 193.3v4.8M18.7 198.2v4.8M23.7 183.5v4.8M23.7 188.4v4.8"/>
<path d="M23.7 193.3v4.8M23.7 198.2v4.8M27.4 183.5h173.3M27.4 188.4h173.3M27.4 193.3h173.3M27.4 198.2h173.3M27.5 183.5v4.8M27.5 188.4v4.8M27.5 193.3v4.8M27.5 198.2v4.8M36.6 183.5v4.8M36.6 188.4v4.8"/>
<path d="M36.6 193.3v4.8M36.6 198.2v4.8M41.8 183.5v4.8M41.8 188.4v4.8M41.8 193.3v4.8M41.8 198.2v4.8M47.1 183.5v4.8M47.1 188.4v4.8M47.1 193.3v4.8M47.1 198.2v4.8M52.3 183.5v4.8M52.3 188.4v4.8"/>
<path d="M52.3 193.3v4.8M52.3 198.2v4.8M57.5 183.5v4.8M57.5 188.4v4.8M57.5 193.3v4.8M57.5 198.2v4.8M62.7 183.5v4.8M62.7 188.4v4.8M62.7 193.3v4.8M62.7 198.2v4.8M67.9 183.5v4.8M67.9 188.4v4.8"/>
<path d="M67.9 193.3v4.8M67.9 198.2v4.8M73.1 183.5v4.8M73.1 188.4v4.8M73.1 193.3v4.8M73.1 198.2v4.8M78.1 183.5v4.8M78.1 188.4v4.8M78.1 193.3v4.8M78.1 198.2v4.8M83 183.5v4.8M83 188.4v4.8"/>
<path d="M83 193.3v4.8M83 198.2v4.8M88 183.5v4.8M88 188.4v4.8M88 193.3v4.8M88 198.2v4.8M92.9 183.5v4.8M92.9 188.4v4.8M92.9 193.3v4.8M92.9 198.2v4.8M97.9 183.5v4.8M97.9 188.4v4.8"/>
<path d="M97.9 193.3v4.8M97.9 198.2v4.8M102.8 183.5v4.8M102.8 188.4v4.8M102.8 193.3v4.8M102.8 198.2v4.8M107.8 183.5v4.8M107.8 188.4v4.8M107.8 193.3v4.8M107.8 198.2v4.8M112.7 183.5v4.8M112.7 188.4v4.8"/>
<path d="M112.7 193.3v4.8M112.7 198.2v4.8M117.7 183.5v4.8M117.7 188.4v4.8M117.7 193.3v4.8M117.7 198.2v4.8M122.6 183.5v4.8M122.6 188.4v4.8M122.6 193.3v4.8M122.6 198.2v4.8M127.6 183.5v4.8M127.6 188.4v4.8"/>
<path d="M127.6 193.3v4.8M127.6 198.2v4.8M132.5 183.5v4.8M132.5 188.4v4.8M132.5 193.3v4.8M132.5 198.2v4.8M137.7 183.5v4.8M137.7 188.4v4.8M137.7 193.3v4.8M137.7 198.2v4.8M143 183.5v4.8M143 188.4v4.8"/>
<path d="M143 193.3v4.8M143 198.2v4.8M148.2 183.5v4.8M148.2 188.4v4.8M148.2 193.3v4.8M148.2 198.2v4.8M153.4 183.5v4.8M153.4 188.4v4.8M153.4 193.3v4.8M153.4 198.2v4.8M158.6 183.5v4.8M158.6 188.4v4.8"/>
<path d="M158.6 193.3v4.8M158.6 198.2v4.8M163.8 183.5v4.8M163.8 188.4v4.8M163.8 193.3v4.8M163.8 198.2v4.8M169.1 183.5v4.8M169.1 188.4v4.8M169.1 193.3v4.8M169.1 198.2v4.8M174.3 183.5v4.8M174.3 188.4v4.8"/>
<path d="M174.3 193.3v4.8M174.3 198.2v4.8M179.6 183.5v4.8M179.6 188.4v4.8M179.6 193.3v4.8M179.6 198.2v4.8M184.8 183.5v4.8M184.8 188.4v4.8M184.8 193.3v4.8M184.8 198.2v4.8M190.2 183.5v4.8M190.2 188.4v4.8"/>
<path d="M190.2 193.3v4.8M190.2 198.2v4.8M195.4 183.5v4.8M195.4 188.4v4.8M195.4 193.3v4.8M195.4 198.2v4.8M200.7 183.5v4.8M200.7 188.4v4.8M200.7 193.3v4.8M200.7 198.2v4.8M18.7 203.1h5M18.7 208h5"/>
<path d="M18.7 212.9h5M18.7 217.8h5M18.7 203.1v4.8M18.7 208v4.8M18.7 212.9v4.8M18.7 217.8v4.8M23.7 203.1v4.8M23.7 208v4.8M23.7 212.9v4.8M23.7 217.8v4.8M27.4 203.1h173.3M27.4 208h173.3"/>
<path d="M27.4 212.9h173.3M27.4 217.8h173.3M27.5 203.1v4.8M27.5 208v4.8M27.5 212.9v4.8M27.5 217.8v4.8M36.6 203.1v4.8M36.6 208v4.8M36.6 212.9v4.8M36.6 217.8v4.8M41.8 203.1v4.8M41.8 208v4.8"/>
<path d="M41.8 212.9v4.8M41.8 217.8v4.8M47.1 203.1v4.8M47.1 208v4.8M47.1 212.9v4.8M47.1 217.8v4.8M52.3 203.1v4.8M52.3 208v4.8M52.3 212.9v4.8M52.3 217.8v4.8M57.5 203.1v4.8M57.5 208v4.8"/>
<path d="M57.5 212.9v4.8M57.5 217.8v4.8M62.7 203.1v4.8M62.7 208v4.8M62.7 212.9v4.8M62.7 217.8v4.8M67.9 203.1v4.8M67.9 208v4.8M67.9 212.9v4.8M67.9 217.8v4.8M73.1 203.1v4.8M73.1 208v4.8"/>
<path d="M73.1 212.9v4.8M73.1 217.8v4.8M78.1 203.1v4.8M78.1 208v4.8M78.1 212.9v4.8M78.1 217.8v4.8M83 203.1v4.8M83 208v4.8M83 212.9v4.8M83 217.8v4.8M88 203.1v4.8M88 208v4.8"/>
<path d="M88 212.9v4.8M88 217.8v4.8M92.9 203.1v4.8M92.9 208v4.8M92.9 212.9v4.8M92.9 217.8v4.8M97.9 203.1v4.8M97.9 208v4.8M97.9 212.9v4.8M97.9 217.8v4.8M102.8 203.1v4.8M102.8 208v4.8"/>
<path d="M102.8 212.9v4.8M102.8 217.8v4.8M107.8 203.1v4.8M107.8 208v4.8M107.8 212.9v4.8M107.8 217.8v4.8M112.7 203.1v4.8M112.7 208v4.8M112.7 212.9v4.8M112.7 217.8v4.8M117.7 203.1v4.8M117.7 208v4.8"/>
<path d="M117.7 212.9v4.8M117.7 217.8v4.8M122.6 203.1v4.8M122.6 208v4.8M122.6 212.9v4.8M122.6 217.8v4.8M127.6 203.1v4.8M127.6 208v4.8M127.6 212.9v4.8M127.6 217.8v4.8M132.5 203.1v4.8M132.5 208v4.8"/>
<path d="M132.5 212.9v4.8M132.5 217.8v4.8M137.7 203.1v4.8M137.7 208v4.8M137.7 212.9v4.8M137.7 217.8v4.8M143 203.1v4.8M143 208v4.8M143 212.9v4.8M143 217.8v4.8M148.2 203.1v4.8M148.2 208v4.8"/>
<path d="M148.2 212.9v4.8M148.2 217.8v4.8M153.4 203.1v4.8M153.4 208v4.8M153.4 212.9v4.8M153.4 217.8v4.8M158.6 203.1v4.8M158.6 208v4.8M158.6 212.9v4.8M158.6 217.8v4.8M163.8 203.1v4.8M163.8 208v4.8"/>
<path d="M163.8 212.9v4.8M163.8 217.8v4.8M169.1 203.1v4.8M169.1 208v4.8M169.1 212.9v4.8M169.1 217.8v4.8M174.3 203.1v4.8M174.3 208v4.8M174.3 212.9v4.8M174.3 217.8v4.8M179.6 203.1v4.8M179.6 208v4.8"/>
<path d="M179.6 212.9v4.8M179.6 217.8v4.8M184.8 203.1v4.8M184.8 208v4.8M184.8 212.9v4.8M184.8 217.8v4.8M190.2 203.1v4.8M190.2 208v4.8M190.2 212.9v4.8M190.2 217.8v4.8M195.4 203.1v4.8M195.4 208v4.8"/>
<path d="M195.4 212.9v4.8M195.4 217.8v4.8M200.7 203.1v4.8M200.7 208v4.8M200.7 212.9v4.8M200.7 217.8v4.8M14.9 222.7h185.8"/>
</g>
<path d="M139.9 47.1l6.6-2.1 .1 .3-6.7 2.1z" fill="#dcdddf"/>
<path d="M139.9 47.1l6.6-2.1 .1 .3-6.7 2.1z" fill="none" stroke="#231f20" stroke-width=".2"/>
<path d="M139.9 44.9l6.7-2v.2l-6.7 2.1z" fill="#dcdddf"/>
<path d="M139.9 44.9l6.7-2v.2l-6.7 2.1z" fill="none" stroke="#231f20" stroke-width=".2"/>
<path d="M139.9 46l6.6-2.1 .1 .3-6.7 2.1z" fill="#dcdddf"/>
<path d="M135 37.6l13.3 2.2M123.5 46.2l15.2 2.6M123.7 41.6l15 2.5M139.9 46l6.6-2.1 .1 .3-6.7 2.1zM143.7 47.2l-5 1.6" fill="none" stroke="#231f20" stroke-width=".2"/>
<path d="M119.1 40.4l.6-.3 11.2-3.4 3.2 .5 1 .3-.2 .3-1.2 .5-10 3.3 .1 3.4a.9 .9 0 0 1-.2 1.1 .9 .9 0 0 1-1.1 .2l-1.8-.4a1.49 1.49 0 0 1-1.7-1.8v-3.2z" fill="#dcdddf"/>
<path d="M133.9 37.6l-9.5 3.2M119.1 40.4l.6-.3 11.2-3.4 3.2 .5 1 .3-.2 .3-1.2 .5-10 3.3 .1 3.4a.9 .9 0 0 1-.2 1.1 .9 .9 0 0 1-1.1 .2l-1.8-.4a1.49 1.49 0 0 1-1.7-1.8v-3.2zM119.9 44.9l2.5 .5M119.9 41.4l2.4 .4M120.9 40.3l2.4 .4M122.7 42.2v2.9" fill="none" stroke="#231f20" stroke-width=".2"/>
<path d="M136.1 43.1l11-3.5h.4l1.7 .3 .5 .2 .1 .3v4.8l-.1 .2-10.9 3.5-2.7-.6-.1-.1z" fill="#dcdddf"/>
<path d="M119 35.6v3.7M130.7 32.3v3.7M141.1 34.5l8.7 1.6M147.2 37.3v2M150.3 34.6v4.5M136.1 43.1l11-3.5h.4l1.7 .3 .5 .2 .1 .3v4.8l-.1 .2-10.9 3.5-2.7-.6-.1-.1zM138.2 44.2l-1.7-.3v3.8l1.8 .4M139.3 43.9l4.4-1.3 5.3-1.9v4.2l-9.5 3.1" fill="none" stroke="#231f20" stroke-width=".2"/>
<path d="M149.7 35.9l.6 .3-.7 .1 .2-.2z" fill="#231f20"/>
<path d="M131.1 32.9l7.3 1.2" fill="none" stroke="#231f20" stroke-width=".2"/>
<path d="M130.7 32.8l.6-.1-.1 .2v.2z" fill="#231f20"/>
<path d="M123.6 35.6l-4.2 1.2" fill="none" stroke="#231f20" stroke-width=".2"/>
<path d="M119 36.9l.5-.4-.1 .2 .2 .2z" fill="#231f20"/>
<path d="M130.2 33.7l-4.4 1.2" fill="none" stroke="#231f20" stroke-width=".2"/>
<path d="M130 33.6h.6l-.5 .3 .1-.2z" fill="#231f20"/>
<path d="M116.2 44.1v1.2" fill="none" stroke="#231f20" stroke-width=".2"/>
<path d="M116 45.2l.2 .1 .2-.1-.2 .6z" fill="#231f20"/>
<path d="M114.6 45.8h3.2M116.2 40.7v1.3" fill="none" stroke="#231f20" stroke-width=".2"/>
<path d="M116.2 40.2l.2 .6-.2-.1-.2 .1z" fill="#231f20"/>
<path d="M114.6 40.2h3.1M138.8 44.4v4.1" fill="none" stroke="#231f20" stroke-width=".2"/>
<path d="M156.7 41.5h5.9v3h-5.9z" fill="#dbe3f1"/>
<text font-size="10.6" fill="#fff" x="12.7" y="12.6">C</text>
<text font-size="4.9" fill="#fff" x="12.7" y="18.2">GENERAL PURPOSE CERAMIC CAPACITORS</text>
<text font-size="4.2" fill="#f05124" x="12.4" y="32.8">VOLTAGE AND CAPACITANCE RANGE</text>
<text font-size="3.5" fill="#fff" x="21.5" y="12.6">SERIES</text>
<text font-size="3.2" fill="#231f20" x="14.7" y="38.4">X5R DIELECTRIC</text>
<g font-size="2.5" fill="#231f20">
<text x="36.3" y="272.4">Email: sales@venkel.com</text>
<text x="73.9" y="272.4">Phone: 512.794.0081</text>
<text x="105.7" y="272.4">Toll Free: 800.950.8365</text>
<text x="142.3" y="272.4">Web: www.venkel.com</text>
<text x="209.3" y="272.6">9</text>
</g>
<g font-size="2.5" fill="#f05124">
<text x="70.6" y="272.4">|</text>
<text x="102.4" y="272.4">|</text>
<text x="139.1" y="272.4">|</text>
</g>
<g font-size="2.1" fill="#231f20">
<text x="163.7" y="43.8">Values that are typically available.</text>
<text x="23.2" y="53.9">SIZE</text>
<text x="167.8" y="49.5">(All measurements in inches)</text>
<text x="25.1" y="58.3">L</text>
<text x="21.5" y="65.7">T (max)</text>
<text x="24.6" y="62">W</text>
<text x="21.2" y="70">Min. E/B</text>
<text x="18.3" y="74.7">VDCW (MAX)</text>
<text x="19.4" y="79.6">102</text>
<text x="28" y="79.6">1000pF</text>
<text x="19.5" y="89.4">152</text>
<text x="19.5" y="84.5">122</text>
<text x="29.5" y="89.4">1500</text>
<text x="29.5" y="84.5">1200</text>
<text x="19.5" y="94.3">182</text>
<text x="29.5" y="94.3">1800</text>
<text x="19.3" y="99.2">222</text>
<text x="29.2" y="99.2">2200</text>
<text x="19.3" y="104.1">272</text>
<text x="29.3" y="104.1">2700</text>
<text x="19.2" y="113.9">392</text>
<text x="19.3" y="109">332</text>
<text x="29.2" y="113.9">3900</text>
<text x="29.2" y="109">3300</text>
<text x="19.3" y="118.8">472</text>
<text x="29.2" y="118.8">4700</text>
<text x="19.2" y="123.7">562</text>
<text x="29.2" y="123.7">5600</text>
<text x="19.2" y="128.6">682</text>
<text x="29.2" y="128.6">6800</text>
<text x="19.2" y="133.5">822</text>
<text x="29.2" y="133.5">8200</text>
<text x="19.4" y="138.4">103</text>
<text x="19.5" y="143.3">153</text>
<text x="29.3" y="138.4">.01uF</text>
<text x="30" y="143.3">.015</text>
<text x="19.3" y="148.2">223</text>
<text x="29.8" y="148.2">,022</text>
<text x="19.2" y="153.1">333</text>
<text x="29.7" y="153.1">.033</text>
<text x="19.2" y="158">393</text>
<text x="29.7" y="158">.039</text>
<text x="19.3" y="162.6">473</text>
<text x="19.3" y="167.1">104</text>
<text x="28.6" y="167.1">0.10uF</text>
<text x="29.7" y="162.6">.047</text>
<text x="19.4" y="172">154</text>
<text x="30" y="172">.150</text>
<text x="19.2" y="176.9">224</text>
<text x="29.7" y="176.9">.220</text>
<text x="19.2" y="181.9">334</text>
<text x="29.7" y="181.9">.330</text>
<text x="19.1" y="191.7">684</text>
<text x="19.3" y="186.8">474</text>
<text x="29.7" y="191.7">.680</text>
<text x="29.7" y="186.8">.470</text>
<text x="19.4" y="196.6">105</text>
<text x="28.5" y="196.6">1.00uF</text>
<text x="19.5" y="201.5">125</text>
<text x="30" y="201.5">1.20</text>
<text x="19.5" y="206.4">155</text>
<text x="30" y="206.4">1.50</text>
<text x="19.5" y="211.3">185</text>
<text x="30" y="211.3">1.80</text>
<text x="17.7" y="221.7" transform="rotate(-90 17.7 221.7)">&lt;--------------------------------------------------------------------CAPACITANCE CODE------------------------------------------------------------------&gt;</text>
<text x="19.2" y="221.1">335</text>
<text x="19.3" y="216.2">225</text>
<text x="26.4" y="221.3" transform="rotate(-90 26.4 221.3)">&lt;-------------------------------------------------------------------CAPACITANCE VALUE-----------------------------------------------------------------&gt;</text>
<text x="29.7" y="221.1">3.30</text>
<text x="29.7" y="216.2">2.20</text>
<text x="14.7" y="227">* For values above 1uF, thickness may be greater than specified above.</text>
<text x="16.4" y="230.2">T(max):</text>
<text x="27.4" y="233.3">1210 – 0.125”</text>
<text x="27.4" y="230.2">1206 – 0.075”</text>
<text x="52.8" y="230.2">1812 – 0.130”</text>
<text x="52.8" y="233.3">2220 – 0.135”</text>
<text x="14.7" y="236.5">NOTE: Additional values may be available. Please contact us for more information. Due to demand and raw material fluctuations, specific values may not be available.</text>
<text x="22.5" y="239.7">All components manufactured with the X7R dielectric are also available as an X5R dielectric.</text>
<text x="186.4" y="272.5">Rev: 12/2020-B</text>
</g>
<g font-size="2" fill="#231f20">
<text x="123.9" y="35.9">w</text>
<text x="139.2" y="34.8">L</text>
<text x="115.7" y="43.8">T</text>
</g>
<g font-size="1.8" fill="#231f20">
<text x="38.9" y="52.7">01005</text>
<text x="57.9" y="52.7">0201</text>
<text x="85.5" y="52.7">0402</text>
<text x="115.2" y="52.7">0603</text>
<text x="143.1" y="52.7">0805</text>
<text x="166.9" y="52.7">1206</text>
<text x="182.9" y="52.7">1210</text>
<text x="193.6" y="52.7">1812</text>
<text x="37.2" y="54.9">(±0.0008)</text>
<text x="39.5" y="58.2">0.016</text>
<text x="56.1" y="54.9">(±0.002)</text>
<text x="57.5" y="58.2">0.024</text>
<text x="83.9" y="54.9">(±0.004)</text>
<text x="85.3" y="58.2">0.040</text>
<text x="113.7" y="54.9">(±0.006)</text>
<text x="115.1" y="58.2">0.063</text>
<text x="141.6" y="54.9">(±0.008)</text>
<text x="142.9" y="58.2">0.080</text>
<text x="165.1" y="54.9">(±0.008)</text>
<text x="166.8" y="58.2">0.126</text>
<text x="181.2" y="54.9">(±0.016)</text>
<text x="182.6" y="58.2">0.126</text>
<text x="191.7" y="54.9">(±0.016)</text>
<text x="193.4" y="58.2">0.177</text>
<text x="39.2" y="61.9">0.008</text>
<text x="39.2" y="65.6">0.008</text>
<text x="57.2" y="65.6">0.0216</text>
<text x="57.8" y="61.9">0.012</text>
<text x="85.3" y="61.9">0.020</text>
<text x="85.4" y="65.6">0.025</text>
<text x="115" y="65.6">0.040</text>
<text x="115.1" y="61.9">0.032</text>
<text x="142.9" y="65.6">0.060</text>
<text x="142.9" y="61.9">0.050</text>
<text x="166.5" y="61.9">0.063</text>
<text x="166.6" y="65.6">0.072</text>
<text x="182.3" y="61.9">0.098</text>
<text x="182.7" y="65.6">0.125</text>
<text x="193.2" y="65.6">0.130</text>
<text x="193.3" y="61.9">0.126</text>
<text x="39.2" y="69.8">0.002</text>
<text x="57.5" y="69.8">0.002</text>
<text x="85.3" y="69.8">0.004</text>
<text x="115" y="69.8">0.008</text>
<text x="140.6" y="69.8">0.020±.010</text>
<text x="164.1" y="69.8">0.020±.010</text>
<text x="179.9" y="69.8">0.020±.010</text>
<text x="190.9" y="69.8">0.024±.015</text>
<text x="37.2" y="74.6">6.3V</text>
<text x="42.8" y="74.6">10V</text>
<text x="48.4" y="74.6">4V</text>
<text x="52.9" y="74.6">6.3V</text>
<text x="58.5" y="74.6">10V</text>
<text x="63.7" y="74.6">16V</text>
<text x="68.8" y="74.6">25V</text>
<text x="74.3" y="74.6">4V</text>
<text x="78.5" y="74.6">6.3V</text>
<text x="83.9" y="74.6">10V</text>
<text x="88.9" y="74.6">16V</text>
<text x="93.6" y="74.6">25V</text>
<text x="98.5" y="74.6">50V</text>
<text x="103.3" y="74.6">6.3V</text>
<text x="108.6" y="74.6">10V</text>
<text x="113.6" y="74.6">16V</text>
<text x="118.4" y="74.6">25V</text>
<text x="123.4" y="74.6">35V</text>
<text x="128.2" y="74.6">50V</text>
<text x="133.1" y="74.6">6.3V</text>
<text x="138.7" y="74.6">10V</text>
<text x="144" y="74.6">16V</text>
<text x="149" y="74.6">25V</text>
<text x="154.1" y="74.6">50V</text>
<text x="159.2" y="74.6">6.3V</text>
<text x="164.8" y="74.6">10V</text>
<text x="170.1" y="74.6">16V</text>
<text x="175.2" y="74.6">25V</text>
<text x="180.6" y="74.6">16V</text>
<text x="185.7" y="74.6">25V</text>
<text x="191.4" y="74.6">16V</text>
<text x="196.7" y="74.6">25V</text>
</g>
<text font-size="1.2" fill="#231f20" x="147.6" y="38.4">E/B</text>
</svg>
